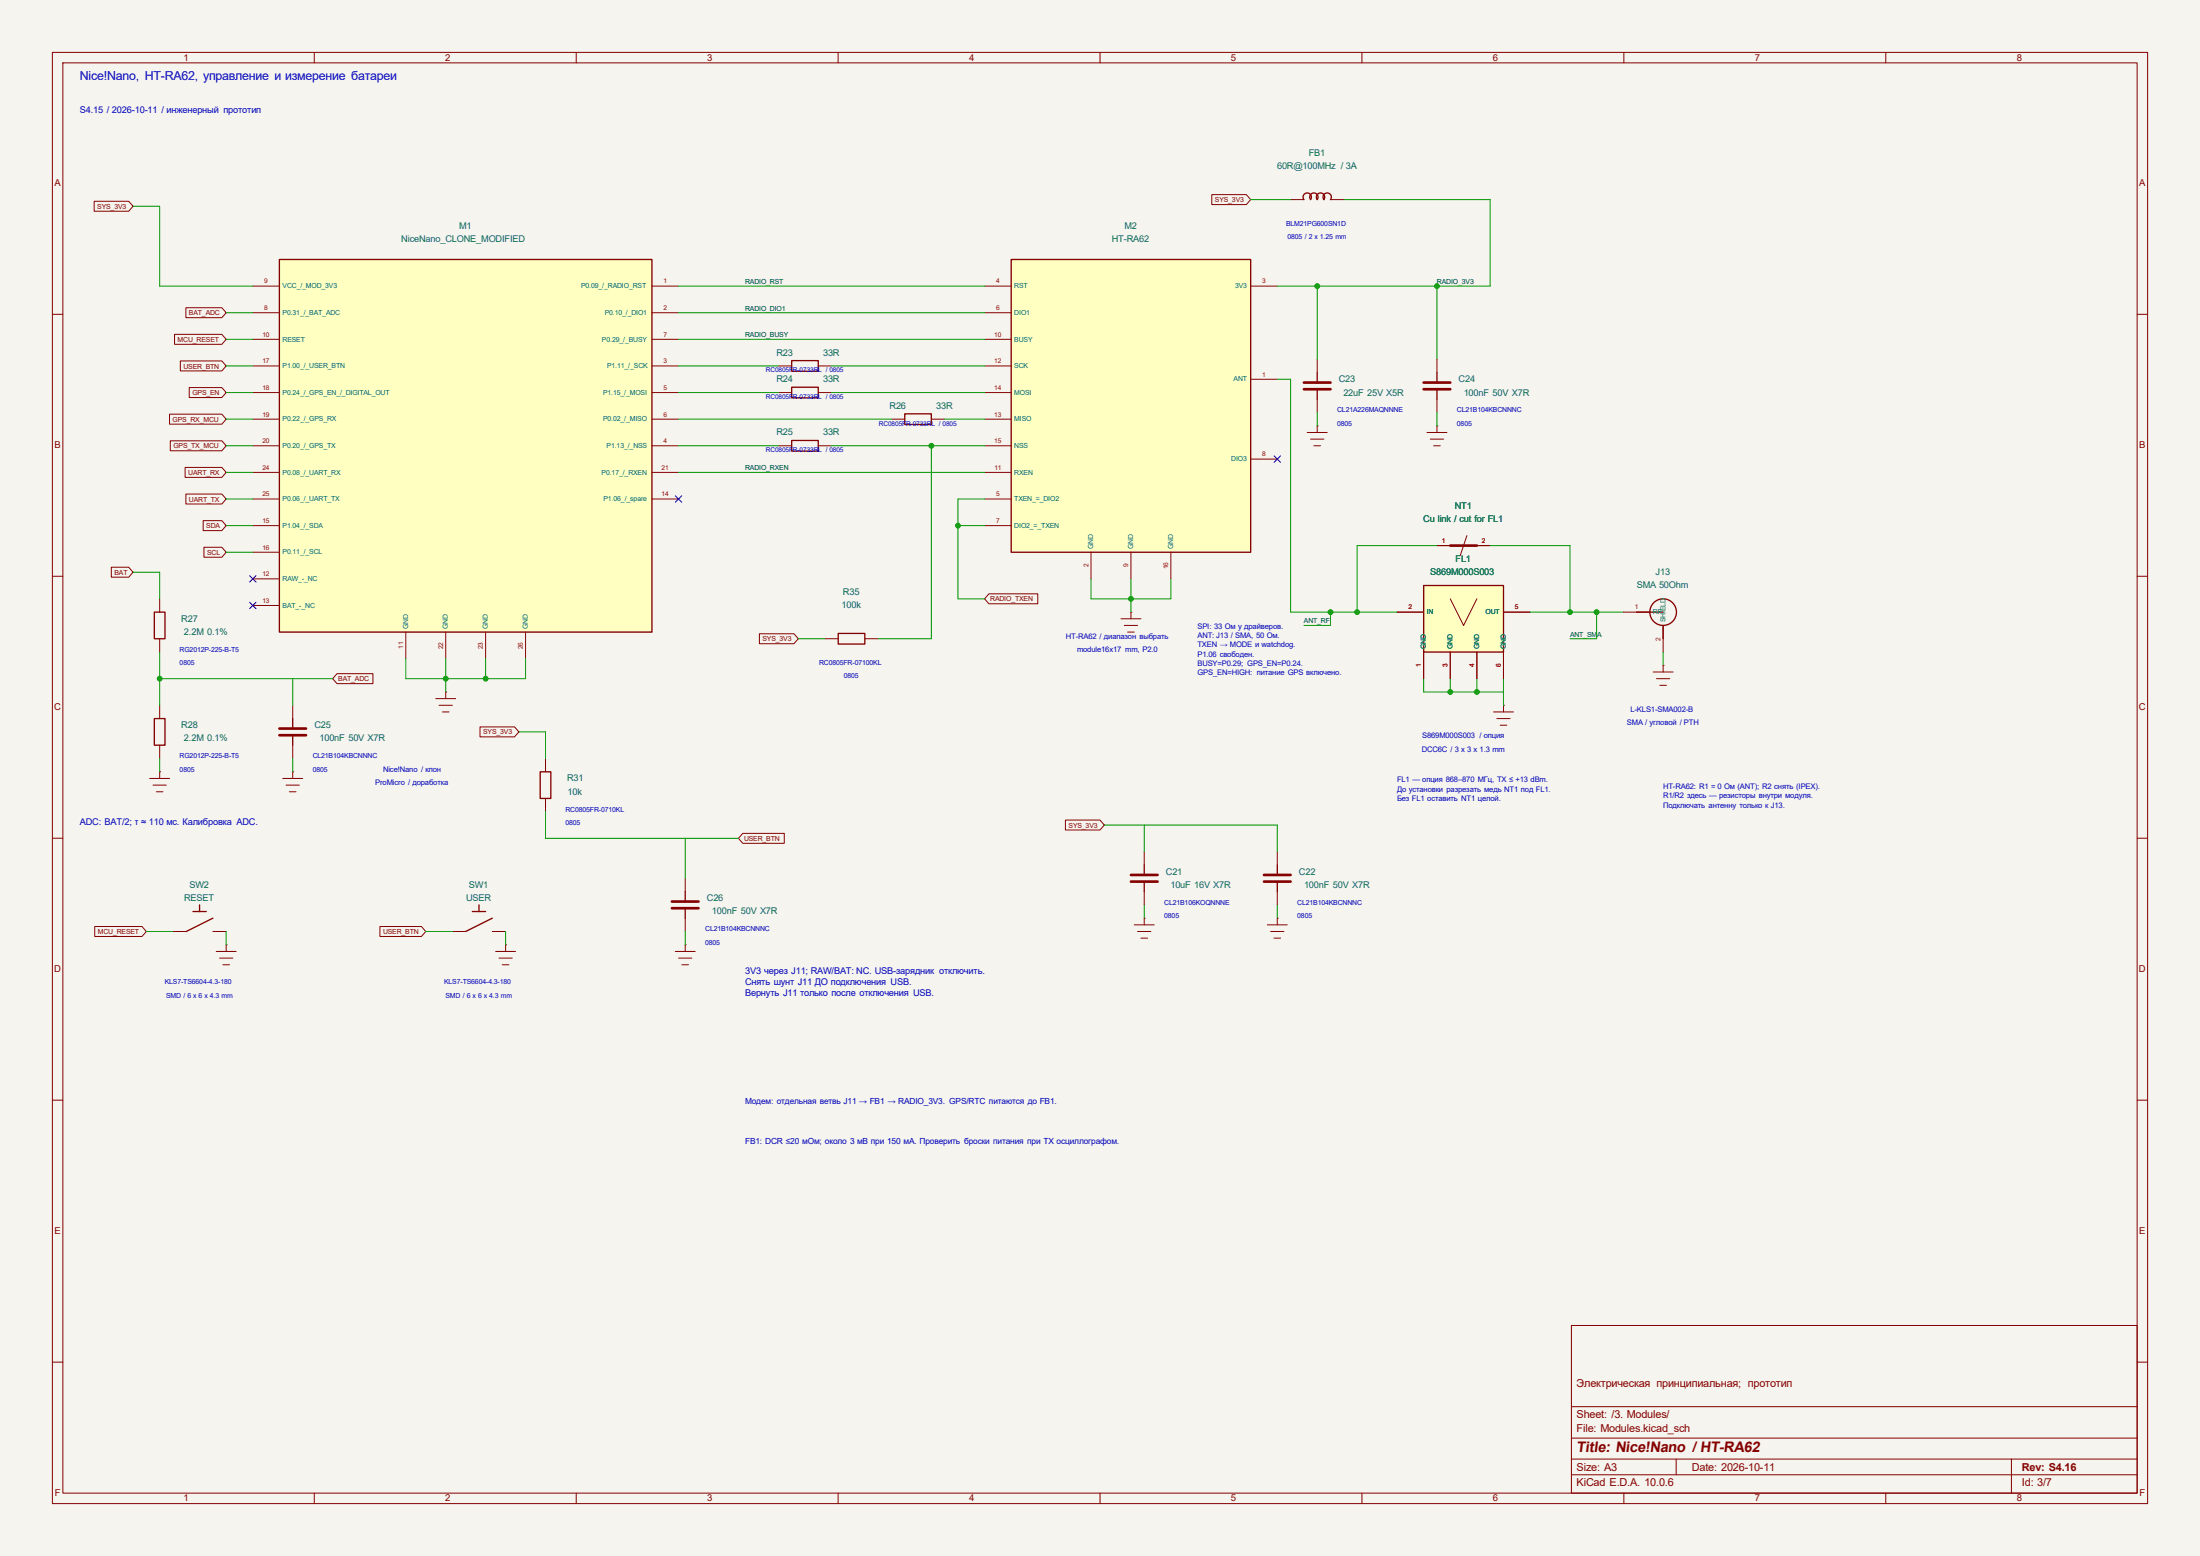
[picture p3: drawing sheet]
<svg xmlns="http://www.w3.org/2000/svg" width="420mm" height="297mm" viewBox="0 0 420 297" stroke-linecap="round" stroke-linejoin="round" font-family="sans-serif">
<path d="M0 0h420v297h-420z" fill="#f5f4ef" stroke="#f5f4ef" stroke-width=".19"/>
<g fill="none" stroke="#840000" stroke-width=".19">
<path d="M10 10h400v277h-400zM12 12h396v273h-396zM60 10v2M110 10v2M160 10v2M210 10v2M260 10v2M310 10v2M360 10v2M10 60h2M251.5 68.6v2.5M251.5 76.2v2.5"/>
<path d="M274.3 68.6v2.5M274.3 76.2v2.5M408 60h2M249.6 82.6h3.8M250.2 83.8h2.5M250.8 85.1h1.3M251.5 81.3h.1M251.5 81.3v1.3M272.4 82.6h3.8M273 83.8h2.6M273.7 85.1h1.3M274.3 81.3h.1"/>
<path d="M274.3 81.3v1.3M10 110h2M408 110h2M315.6 128.3h3.8M316.2 129.5h2.6M316.9 130.8h1.2M317.5 127h.1M317.5 127v1.3M10 160h2M408 160h2M86.4 177.8h2.5M94 177.8h2.5"/>
<path d="M94.6 181.6h3.8M95.2 182.9h2.6M95.9 184.2h1.3M96.5 180.3h.1M96.5 180.3v1.3M10 210h2M408 210h2M300 253h108v32h-108zM10 260h2M300 278.5h108M300 274.5h108M300 268.5h108"/>
<path d="M320 278.5v3M384 278.5v6.5M408 260h2M60 285v2M110 285v2M160 285v2M210 285v2M260 285v2M300 281.5h108M310 285v2M360 285v2"/>
</g>
<path d="M251.5 71.1v1.9M251.5 74.3v1.9M274.3 71.1v1.9M274.3 74.3v1.9M90.2 174h2.5M91.4 172.7v1.3M94 175.3l-5.1 2.5" fill="none" stroke="#840000" stroke-width=".25"/>
<path d="M248.9 73h5.1M248.9 74.3h5.1M271.8 73h5.1M271.8 74.3h5.1" fill="none" stroke="#840000" stroke-width=".51"/>
<path d="M53.3 49.5h71.2v71.2h-71.2z" fill="#ffffc2"/>
<g fill="none" stroke="#840000" stroke-width=".25">
<path d="M53.3 49.5h71.2v71.2h-71.2zM151.1 68.8h5.1v2.1h-5.1zM151.1 73.9h5.1v2h-5.1zM172.7 79h5.1v2h-5.1zM151.1 84.1h5.1v2h-5.1zM29.5 116.8h2v5.1h-2zM312.4 116.8h5.1M317.5 119.4v2.5M29.5 137.2h2v5h-2zM55.9 137.2v1.9M55.9 140.3v1.9M103.1 147.3h2.1v5.1h-2.1z"/>
<path d="M36.8 174h2.6M38.1 172.7v1.3M40.6 175.3l-5 2.5M130.8 170.2v1.9M130.8 173.4v1.9M218.4 165.1v1.9M218.4 168.3v1.9M243.8 165.1v1.9M243.8 168.3v1.9"/>
<circle cx="317.5" cy="116.8" r="2.54"/>
</g>
<g fill="none" stroke="#840000" stroke-width=".19">
<path d="M48.3 54.6h5M48.3 59.7h5M124.5 54.6h5M124.5 59.7h5M48.3 69.9h5M48.3 74.9h5M48.3 64.8h5M124.5 69.9h5M124.5 74.9h5M124.5 64.8h5M148.6 69.9h2.5M148.6 74.9h2.5"/>
<path d="M156.2 69.9h2.5M156.2 74.9h2.5M48.3 85.1h5M48.3 80h5M48.3 95.3h5M48.3 90.2h5M124.5 85.1h5M124.5 80h5M124.5 95.3h5M124.5 90.2h5M148.6 85.1h2.5M156.2 85.1h2.5"/>
<path d="M170.2 80h2.5M177.8 80h2.5M30.5 114.3v2.5M48.3 110.5h5M48.3 115.6h5M48.3 100.3h5M48.3 105.4h5M309.9 116.8h5.1M317.5 119.4v5.1M30.5 121.9v2.6M30.5 134.6v2.6M55.9 134.6v2.6"/>
<path d="M77.5 120.7v5M83.2 133.4h3.8M83.8 134.6h2.6M84.5 135.9h1.2M85.1 132.1h.1M85.1 120.7v5M85.1 132.1v1.3M92.7 120.7v5M100.3 120.7v5M285.1 135.9h3.8M285.7 137.2h2.6M286.4 138.4h1.3"/>
<path d="M287 134.6h.1M287 134.6v1.3M28.6 148.6h3.8M29.2 149.9h2.5M29.8 151.1h1.3M30.5 147.3h.1M30.5 142.2v2.6M30.5 147.3v1.3M54 148.6h3.8M54.6 149.9h2.5M55.2 151.1h1.3M55.9 147.3h.1"/>
<path d="M55.9 142.2v2.6M55.9 147.3v1.3M104.1 144.8v2.5M104.1 152.4v2.5M33 177.8h2.6M40.6 177.8h2.6M130.8 167.6v2.6M130.8 175.3v2.5M216.5 176.5h3.8M217.2 177.8h2.5M217.8 179.1h1.3M218.4 175.3h.1"/>
<path d="M218.4 162.6v2.5M218.4 170.2v2.5M218.4 175.3v1.2M241.9 176.5h3.8M242.6 177.8h2.5M243.2 179.1h1.3M243.8 175.3h.1M243.8 162.6v2.5M243.8 170.2v2.5M243.8 175.3v1.2M41.3 181.6h3.8M41.9 182.9h2.5"/>
<path d="M42.5 184.2h1.3M43.2 180.3h.1M43.2 180.3v1.3M128.9 181.6h3.8M129.5 182.9h2.6M130.2 184.2h1.2M130.8 180.3h.1M130.8 180.3v1.3"/>
</g>
<path d="M53.3 139.1h5.1M53.3 140.3h5.1M128.3 172.1h5M128.3 173.4h5M215.9 167h5.1M215.9 168.3h5.1M241.3 167h5.1M241.3 168.3h5.1" fill="none" stroke="#840000" stroke-width=".51"/>
<path d="M271.8 111.8h15.2v12.7h-15.2z" fill="#ffffc2"/>
<path d="M271.8 111.8h15.2v12.7h-15.2zM160 120.9h5.1v2h-5.1z" fill="none" stroke="#840000" stroke-width=".25"/>
<g fill="none" stroke="#840000" stroke-width=".19">
<path d="M214 118.1h3.8M214.6 119.4h2.6M215.9 116.8h.1M215.9 116.8v1.3M266.7 116.8h5.1M276.9 114.3l2.5 5.1 2.5-5.1M287 116.8h5.1M157.5 121.9h2.5M165.1 121.9h2.5M215.3 120.7h1.2M271.8 124.5v5M276.9 124.5v5"/>
<path d="M281.9 124.5v5M287 124.5v5"/>
</g>
<path d="M193 49.5h45.8v55.9h-45.8z" fill="#ffffc2"/>
<path d="M248.9 38.1a.79 .79 0 0 1 .1-1.1 .79 .79 0 0 1 1.1 0 .79 .79 0 0 1 .1 1.1 .79 .79 0 0 1 .1-1.1 .79 .79 0 0 1 1.1 0 .79 .79 0 0 1 .1 1.1 .79 .79 0 0 1 .1-1.1 .79 .79 0 0 1 1 0 .79 .79 0 0 1 .1 1.1 .79 .79 0 0 1 .1-1.1 .79 .79 0 0 1 1.1 0 .79 .79 0 0 1 .1 1.1M193 49.5h45.8v55.9h-45.8z" fill="none" stroke="#840000" stroke-width=".25"/>
<g fill="none" stroke="#840000" stroke-width=".19">
<path d="M18 38.4h6.6l.8 1-.8 .9h-6.6zM231.3 37.1h6.6l.9 1-.9 1h-6.6zM246.4 38.1h2.5M254 38.1h2.5M35.5 58.7h6.8l.9 1-.9 .9h-6.8zM188 54.6h5M188 59.7h5M238.8 54.6h5M32.4 79.1h9.9l.9 .9-.9 1h-9.9zM33.3 63.8h9l.9 1-.9 .9h-9zM34.4 68.9h7.9l.9 1-.9 .9h-7.9zM36.1 74h6.2l.9 .9-.9 1h-6.2z"/>
<path d="M188 64.8h5M188 69.9h5M188 74.9h5M238.8 72.4h5M32.5 84.1h9.8l.9 1-.9 .9h-9.8zM35.3 89.2h7l.9 1-.9 .9h-7zM35.5 94.3h6.8l.9 1-.9 .9h-6.8zM38.8 99.4h3.5l.9 .9-.9 1h-3.5zM188 95.3h5M188 90.2h5M188 80h5M188 85.1h5"/>
<path d="M238.8 87.6h5M21.3 108.3h3.3l.8 .9-.8 1h-3.3zM38.9 104.5h3.4l.9 .9-.9 1h-3.4zM188 100.3h5M188.8 113.3h9.3v2h-9.3l-.8-1zM208.3 105.4v5.1M215.9 105.4v5.1M223.5 105.4v5.1M266.7 116.8h5.1M274.3 104.1h2.6M280 102.2l-1.2 3.8M281.9 104.1h2.6"/>
<path d="M287 116.8h5.1M64.3 128.6h6.9v1.9h-6.9l-.8-1zM91.6 138.7h6.6l.9 1-.9 1h-6.6zM145 121h6.6l.8 .9-.8 1h-6.6zM271.8 124.5v5M276.9 124.5v5M281.9 124.5v5M287 124.5v5M141.8 159.1h7.9v1.9h-7.9l-.8-1zM203.4 156.5h6.6l.8 1-.8 .9h-6.6zM18.1 176.8h9l.8 1-.8 1h-9zM72.5 176.8h7.9l.9 1-.9 1h-7.9z"/>
</g>
<path d="M276.9 104.1h5" fill="none" stroke="#840000" stroke-width=".51"/>
<g fill="none" stroke="#009600" stroke-width=".19">
<path d="M25.4 39.4h5.1v15.2h17.8M238.8 38.1h7.6M256.5 38.1h28v16.5h-40.7M43.2 59.7h5.1M129.5 59.7h58.5M129.5 54.6h58.5M251.5 54.6v14M274.3 54.6v14M43.2 74.9h5.1M43.2 69.9h5.1M43.2 64.8h5.1M129.5 74.9h19.1"/>
<path d="M129.5 69.9h19.1M129.5 64.8h58.5M158.7 74.9h29.3M158.7 69.9h29.3M243.8 72.4h2.6v44.4h20.3M251.5 78.7v2.6M274.3 78.7v2.6M43.2 80h5.1M43.2 85.1h5.1M43.2 95.3h5.1M43.2 90.2h5.1M129.5 80h40.7"/>
<path d="M129.5 85.1h19.1M129.5 90.2h58.5M158.7 85.1h29.3M177.8 85.1v36.8h-10.2M180.3 80h7.7M188 95.3h-5.1v19h5.1M25.4 109.2h5.1v5.1M43.2 100.3h5.1M43.2 105.4h5.1M182.9 100.3h5.1M208.3 110.5v3.8h15.2v-3.8M215.9 110.5v6.3"/>
<path d="M254 116.8v2.6h-5.1M274.3 104.1h-15.2v12.7M284.5 104.1h15.2v12.7M292.1 116.8h17.8M304.8 116.8v5.1h-5.1M30.5 124.5v10.1M30.5 129.5h33M55.9 129.5v5.1M77.5 125.7v3.8h22.8v-3.8M85.1 125.7v6.4M92.7 125.7v3.8M99.1 139.7h5v5.1"/>
<path d="M152.4 121.9h5.1M271.8 129.5v2.6h15.2M276.9 129.5v2.6M281.9 129.5v2.6M287 129.5v5.1M317.5 124.5v2.5M30.5 144.8v2.5M55.9 144.8v2.5M104.1 154.9v5.1h36.9M210.8 157.5h33v5.1M218.4 157.5v5.1M27.9 177.8h5.1"/>
<path d="M43.2 177.8v2.5M81.3 177.8h5.1M96.5 177.8v2.5M130.8 160v7.6M130.8 177.8v2.5M218.4 172.7v2.6M243.8 172.7v2.6"/>
</g>
<path d="M128.9 94.6l1.2 1.3M130.1 94.6l-1.2 1.3M243.2 87l1.2 1.2M244.4 87l-1.2 1.2M47.7 109.9l1.2 1.2M47.7 115l1.2 1.2M48.9 109.9l-1.2 1.2M48.9 115l-1.2 1.2" fill="none" stroke="#000084" stroke-width=".19"/>
<g fill="#009600" stroke="#009600" stroke-width=".19">
<circle cx="304.8" cy="116.8" r=".46"/>
<circle cx="299.7" cy="116.8" r=".46"/>
<circle cx="276.9" cy="132.1" r=".46"/>
<circle cx="281.9" cy="132.1" r=".46"/>
<circle cx="85.1" cy="129.5" r=".46"/>
<circle cx="92.7" cy="129.5" r=".46"/>
<circle cx="177.8" cy="85.1" r=".46"/>
<circle cx="182.9" cy="100.3" r=".46"/>
<circle cx="274.3" cy="54.6" r=".46"/>
<circle cx="251.5" cy="54.6" r=".46"/>
<circle cx="30.5" cy="129.5" r=".46"/>
<circle cx="254" cy="116.8" r=".46"/>
<circle cx="259.1" cy="116.8" r=".46"/>
<circle cx="215.9" cy="114.3" r=".46"/>
</g>
<text font-size="2.8" fill="#840000" x="301" y="277.2">Title: Nice!Nano / HT-RA62</text>
<text font-size="2.4" fill="#0000c2" x="15.2" y="15.4">Nice!Nano, HT-RA62, управление и измерение батареи</text>
<g font-size="2.1" fill="#840000">
<text x="301" y="264.7">Электрическая принципиальная; прототип</text>
<text x="301" y="273.4">File: Modules.kicad_sch</text>
<text x="301" y="270.7">Sheet: /3. Modules/</text>
<text x="301" y="280.8">Size: A3</text>
<text x="323" y="280.8">Date: 2026-10-11</text>
<text x="386" y="280.8">Rev: S4.16</text>
<text x="301" y="283.6">KiCad E.D.A. 10.0.6</text>
<text x="386" y="283.6">Id: 3/7</text>
</g>
<g font-size="1.8" fill="#840000">
<text x="35" y="11.6">1</text>
<text x="85" y="11.6">2</text>
<text x="135" y="11.6">3</text>
<text x="185" y="11.6">4</text>
<text x="235" y="11.6">5</text>
<text x="285" y="11.6">6</text>
<text x="335" y="11.6">7</text>
<text x="385" y="11.6">8</text>
<text x="10.4" y="35.6">A</text>
<text x="408.4" y="35.6">A</text>
<text x="10.4" y="85.6">B</text>
<text x="408.4" y="85.6">B</text>
<text x="10.3" y="135.6">C</text>
<text x="408.3" y="135.6">C</text>
<text x="10.3" y="185.6">D</text>
<text x="408.3" y="185.6">D</text>
<text x="10.4" y="235.6">E</text>
<text x="408.4" y="235.6">E</text>
<text x="10.4" y="285.6">F</text>
<text x="35" y="286.6">1</text>
<text x="85" y="286.6">2</text>
<text x="135" y="286.6">3</text>
<text x="185" y="286.6">4</text>
<text x="235" y="286.6">5</text>
<text x="285" y="286.6">6</text>
<text x="335" y="286.6">7</text>
<text x="385" y="286.6">8</text>
<text x="408.4" y="285.6">F</text>
</g>
<g font-size="1.8" fill="#0000c2">
<text x="15.2" y="21.6">S4.15 / 2026-10-11 / инженерный прототип</text>
<text x="15.2" y="157.5">ADC: BAT/2; τ ≈ 110 мс. Калибровка ADC.</text>
<text x="142.2" y="185.9">3V3 через J11; RAW/BAT: NC. USB-зарядник отключить.</text>
<text x="142.2" y="188">Снять шунт J11 ДО подключения USB.</text>
<text x="142.2" y="190.1">Вернуть J11 только после отключения USB.</text>
</g>
<g font-size="1.8" fill="#006464">
<text x="249.8" y="29.8">FB1</text>
<text x="243.8" y="32.3">60R@100MHz / 3A</text>
<text x="76.6" y="46.3">NiceNano_CLONE_MODIFIED</text>
<text x="87.7" y="43.7">M1</text>
<text x="212.2" y="46.3">HT-RA62</text>
<text x="214.7" y="43.7">M2</text>
<text x="148.2" y="67.9">R23</text>
<text x="157.1" y="67.9">33R</text>
<text x="148.2" y="73">R24</text>
<text x="157.1" y="73">33R</text>
<text x="255.6" y="73">C23</text>
<text x="256.4" y="75.5">22uF 25V X5R</text>
<text x="278.5" y="73">C24</text>
<text x="279.4" y="75.5">100nF 50V X7R</text>
<text x="148.2" y="83.1">R25</text>
<text x="157.1" y="83.1">33R</text>
<text x="169.8" y="78">R26</text>
<text x="178.7" y="78">33R</text>
<text x="271.7" y="99.6">Cu link // cut for FL1</text>
<text x="271.7" y="99.6">Cu link</text>
<text x="277.7" y="97.1">NT1</text>
<text x="278.6" y="99.6">cut for FL1</text>
<text x="277.9" y="107.2">FL1</text>
<text x="160.9" y="113.6">R35</text>
<text x="273" y="109.8">S869M000S003</text>
<text x="312.5" y="112.3">SMA 50Ohm</text>
<text x="316.1" y="109.8">J13</text>
<text x="34.6" y="118.7">R27</text>
<text x="160.6" y="116.1">100k</text>
<text x="35.1" y="121.2">2.2M 0.1%</text>
<text x="34.6" y="139">R28</text>
<text x="35.1" y="141.5">2.2M 0.1%</text>
<text x="60" y="139">C25</text>
<text x="61" y="141.5">100nF 50V X7R</text>
<text x="108.3" y="149.2">R31</text>
<text x="108.4" y="151.7">10k</text>
<text x="222.6" y="166.9">C21</text>
<text x="248" y="166.9">C22</text>
<text x="35.1" y="172">RESET</text>
<text x="36.2" y="169.5">SW2</text>
<text x="89" y="172">USER</text>
<text x="89.5" y="169.5">SW1</text>
<text x="134.9" y="172">C26</text>
<text x="223.4" y="169.5">10uF 16V X7R</text>
<text x="248.9" y="169.5">100nF 50V X7R</text>
<text x="135.9" y="174.6">100nF 50V X7R</text>
</g>
<g font-size="1.6" fill="#0000c2">
<text x="142.2" y="210.8">Модем: отдельная ветвь J11 → FB1 → RADIO_3V3. GPS/RTC питаются до FB1.</text>
<text x="142.2" y="218.4">FB1: DCR ≤20 мОм; около 3 мВ при 150 мА. Проверить броски питания при TX осциллографом.</text>
</g>
<g font-size="1.5" fill="#0000c2">
<text x="203.5" y="121.9">HT-RA62 / диапазон выбрать</text>
<text x="205.6" y="124.4">module16x17 mm, P2.0</text>
<text x="228.6" y="120">SPI: 33 Ом у драйверов.</text>
<text x="228.6" y="121.8">ANT: J13 / SMA, 50 Ом.</text>
<text x="228.6" y="123.6">TXEN → MODE и watchdog.</text>
<text x="228.6" y="125.3">P1.06 свободен.</text>
<text x="228.6" y="127.1">BUSY=P0.29; GPS_EN=P0.24.</text>
<text x="228.6" y="128.8">GPS_EN=HIGH: питание GPS включено.</text>
<text x="311.3" y="135.9">L-KLS1-SMA002-B</text>
<text x="271.4" y="143.5">DCC6C / 3 x 3 x 1.3 mm</text>
<text x="271.5" y="140.9">S869M000S003 / опция</text>
<text x="310.6" y="138.4">SMA / угловой / PTH</text>
<text x="71.6" y="149.8">ProMicro / доработка</text>
<text x="73.1" y="147.3">Nice!Nano / клон</text>
<text x="266.7" y="149.3">FL1 — опция 868–870 МГц, TX ≤ +13 dBm.</text>
<text x="266.7" y="151.1">До установки разрезать медь NT1 под FL1.</text>
<text x="266.7" y="152.9">Без FL1 оставить NT1 целой.</text>
<text x="317.5" y="150.6">HT-RA62: R1 = 0 Ом (ANT); R2 снять (IPEX).</text>
<text x="317.5" y="152.4">R1/R2 здесь — резисторы внутри модуля.</text>
<text x="317.5" y="154.1">Подключать антенну только к J13.</text>
</g>
<g font-size="1.3" fill="#840000">
<text x="18.6" y="39.9">SYS_3V3</text>
<text x="231.9" y="38.6">SYS_3V3</text>
<text x="33.9" y="65.3">MCU_RESET</text>
<text x="36.1" y="60.2">BAT_ADC</text>
<text x="35" y="70.3">USER_BTN</text>
<text x="36.7" y="75.4">GPS_EN</text>
<text x="33" y="80.5">GPS_RX_MCU</text>
<text x="33.1" y="85.6">GPS_TX_MCU</text>
<text x="35.9" y="90.7">UART_RX</text>
<text x="36.1" y="95.7">UART_TX</text>
<text x="39.4" y="100.8">SDA</text>
<text x="39.5" y="105.9">SCL</text>
<text x="21.8" y="109.7">BAT</text>
<text x="189" y="114.8">RADIO_TXEN</text>
<text x="145.6" y="122.4">SYS_3V3</text>
<text x="64.6" y="130">BAT_ADC</text>
<text x="92.2" y="140.2">SYS_3V3</text>
<text x="142" y="160.5">USER_BTN</text>
<text x="204" y="158">SYS_3V3</text>
<text x="18.7" y="178.3">MCU_RESET</text>
<text x="73.1" y="178.3">USER_BTN</text>
</g>
<g font-size="1.3" fill="#0000c2">
<text x="245.5" y="43.1">BLM21PG600SN1D</text>
<text x="245.8" y="45.7">0805 / 2 x 1.25 mm</text>
<text x="146.2" y="71.1">RC0805FR-0733RL / 0805</text>
<text x="146.2" y="76.1">RC0805FR-0733RL / 0805</text>
<text x="167.8" y="81.2">RC0805FR-0733RL / 0805</text>
<text x="255.3" y="78.7">CL21A226MAQNNNE</text>
<text x="255.3" y="81.2">0805</text>
<text x="278.1" y="78.7">CL21B104KBCNNNC</text>
<text x="278.1" y="81.2">0805</text>
<text x="146.2" y="86.3">RC0805FR-0733RL / 0805</text>
<text x="34.3" y="124.4">RG2012P-225-B-T5</text>
<text x="34.3" y="127">0805</text>
<text x="156.4" y="127">RC0805FR-07100KL</text>
<text x="161.1" y="129.5">0805</text>
<text x="34.3" y="147.3">0805</text>
<text x="34.3" y="144.7">RG2012P-225-B-T5</text>
<text x="59.7" y="144.7">CL21B104KBCNNNC</text>
<text x="59.7" y="147.3">0805</text>
<text x="107.9" y="154.9">RC0805FR-0710KL</text>
<text x="107.9" y="157.4">0805</text>
<text x="222.2" y="172.7">CL21B106KOQNNNE</text>
<text x="247.6" y="172.7">CL21B104KBCNNNC</text>
<text x="134.6" y="177.8">CL21B104KBCNNNC</text>
<text x="222.2" y="175.2">0805</text>
<text x="247.6" y="175.2">0805</text>
<text x="134.6" y="180.3">0805</text>
<text x="31.5" y="187.9">KLS7-TS6604-4.3-180</text>
<text x="31.7" y="190.5">SMD / 6 x 6 x 4.3 mm</text>
<text x="84.8" y="187.9">KLS7-TS6604-4.3-180</text>
<text x="85.1" y="190.5">SMD / 6 x 6 x 4.3 mm</text>
</g>
<g font-size="1.3" fill="#a90000">
<text x="50.4" y="59.2">8</text>
<text x="50.4" y="54.1">9</text>
<text x="126.6" y="54.1">1</text>
<text x="126.6" y="59.2">2</text>
<text x="190.1" y="54.1">4</text>
<text x="190.1" y="59.2">6</text>
<text x="240.9" y="54.1">3</text>
<text x="50.1" y="64.3">10</text>
<text x="126.6" y="64.3">7</text>
<text x="189.8" y="64.3">10</text>
<text x="50.1" y="69.3">17</text>
<text x="126.6" y="69.3">3</text>
<text x="189.8" y="69.3">12</text>
<text x="240.9" y="71.9">1</text>
<text x="50.1" y="74.4">18</text>
<text x="126.6" y="74.4">5</text>
<text x="189.8" y="74.4">14</text>
<text x="50.1" y="79.5">19</text>
<text x="126.6" y="79.5">6</text>
<text x="189.8" y="79.5">13</text>
<text x="50.1" y="84.6">20</text>
<text x="50.1" y="89.7">24</text>
<text x="126.3" y="89.7">21</text>
<text x="126.6" y="84.6">4</text>
<text x="189.8" y="84.6">15</text>
<text x="189.8" y="89.7">11</text>
<text x="240.9" y="87.1">8</text>
<text x="50.1" y="94.7">25</text>
<text x="126.3" y="94.7">14</text>
<text x="190.1" y="94.7">5</text>
<text x="50.1" y="99.8">15</text>
<text x="190.1" y="99.8">7</text>
<text x="50.1" y="104.9">16</text>
<text x="275.2" y="103.6">1</text>
<text x="282.9" y="103.6">2</text>
<text x="50.1" y="110">12</text>
<text x="207.8" y="108.3" transform="rotate(-90 207.8 108.3)">2</text>
<text x="215.4" y="108.3" transform="rotate(-90 215.4 108.3)">9</text>
<text x="223" y="108.6" transform="rotate(-90 223 108.6)">16</text>
<text x="50.1" y="115.1">13</text>
<text x="268.9" y="116.3">2</text>
<text x="289.2" y="116.3">5</text>
<text x="312.1" y="116.3">1</text>
<text x="77" y="123.8" transform="rotate(-90 77 123.8)">11</text>
<text x="84.6" y="123.9" transform="rotate(-90 84.6 123.9)">22</text>
<text x="92.2" y="123.9" transform="rotate(-90 92.2 123.9)">23</text>
<text x="99.8" y="123.9" transform="rotate(-90 99.8 123.9)">26</text>
<text x="317" y="122.3" transform="rotate(-90 317 122.3)">2</text>
<text x="271.3" y="127.4" transform="rotate(-90 271.3 127.4)">1</text>
<text x="276.4" y="127.4" transform="rotate(-90 276.4 127.4)">3</text>
<text x="281.4" y="127.4" transform="rotate(-90 281.4 127.4)">4</text>
<text x="286.5" y="127.4" transform="rotate(-90 286.5 127.4)">6</text>
</g>
<g font-size="1.3" fill="#006464">
<text x="53.9" y="55">VCC_/_MOD_3V3</text>
<text x="110.9" y="55">P0.09_/_RADIO_RST</text>
<text x="193.6" y="55">RST</text>
<text x="235.8" y="55">3V3</text>
<text x="53.9" y="60.1">P0.31_/_BAT_ADC</text>
<text x="53.9" y="65.2">RESET</text>
<text x="114.9" y="65.2">P0.29_/_BUSY</text>
<text x="115.4" y="60.1">P0.10_/_DIO1</text>
<text x="193.6" y="60.1">DIO1</text>
<text x="193.6" y="65.2">BUSY</text>
<text x="53.9" y="70.3">P1.00_/_USER_BTN</text>
<text x="115.9" y="70.3">P1.11_/_SCK</text>
<text x="193.6" y="70.3">SCK</text>
<text x="53.9" y="75.4">P0.24_/_GPS_EN_/_DIGITAL_OUT</text>
<text x="115.1" y="75.4">P1.15_/_MOSI</text>
<text x="193.6" y="75.4">MOSI</text>
<text x="235.5" y="72.8">ANT</text>
<text x="53.9" y="80.4">P0.22_/_GPS_RX</text>
<text x="115.1" y="80.4">P0.02_/_MISO</text>
<text x="193.6" y="80.4">MISO</text>
<text x="53.9" y="85.5">P0.20_/_GPS_TX</text>
<text x="115.8" y="85.5">P1.13_/_NSS</text>
<text x="193.6" y="85.5">NSS</text>
<text x="235.1" y="88.1">DIO3</text>
<text x="53.9" y="90.6">P0.08_/_UART_RX</text>
<text x="53.9" y="95.7">P0.06_/_UART_TX</text>
<text x="114.8" y="90.6">P0.17_/_RXEN</text>
<text x="115.2" y="95.7">P1.06_/_spare</text>
<text x="193.6" y="95.7">TXEN_=_DIO2</text>
<text x="193.6" y="90.6">RXEN</text>
<text x="53.9" y="100.8">P1.04_/_SDA</text>
<text x="193.6" y="100.8">DIO2_=_TXEN</text>
<text x="53.9" y="105.8">P0.11_/_SCL</text>
<text x="208.7" y="104.8" transform="rotate(-90 208.7 104.8)">GND</text>
<text x="216.3" y="104.8" transform="rotate(-90 216.3 104.8)">GND</text>
<text x="223.9" y="104.8" transform="rotate(-90 223.9 104.8)">GND</text>
<text x="53.9" y="110.9">RAW_-_NC</text>
<text x="53.9" y="116">BAT_-_NC</text>
<text x="272.4" y="117.3">IN</text>
<text x="283.6" y="117.3">OUT</text>
<text x="315.6" y="117.3">RF</text>
<text x="317.9" y="118.8" transform="rotate(-90 317.9 118.8)">SHIELD</text>
<text x="77.9" y="120.1" transform="rotate(-90 77.9 120.1)">GND</text>
<text x="85.5" y="120.1" transform="rotate(-90 85.5 120.1)">GND</text>
<text x="93.1" y="120.1" transform="rotate(-90 93.1 120.1)">GND</text>
<text x="100.8" y="120.1" transform="rotate(-90 100.8 120.1)">GND</text>
<text x="272.2" y="123.9" transform="rotate(-90 272.2 123.9)">GND</text>
<text x="277.3" y="123.9" transform="rotate(-90 277.3 123.9)">GND</text>
<text x="282.4" y="123.9" transform="rotate(-90 282.4 123.9)">GND</text>
<text x="287.4" y="123.9" transform="rotate(-90 287.4 123.9)">GND</text>
</g>
<g font-size="1.3" fill="#0f0f0f">
<text x="142.2" y="59.3">RADIO_DIO1</text>
<text x="142.2" y="54.2">RADIO_RST</text>
<text x="274.3" y="54.2">RADIO_3V3</text>
<text x="142.2" y="64.3">RADIO_BUSY</text>
<text x="142.2" y="89.7">RADIO_RXEN</text>
<text x="248.9" y="119">ANT_RF</text>
<text x="299.7" y="121.5">ANT_SMA</text>
</g>
</svg>
